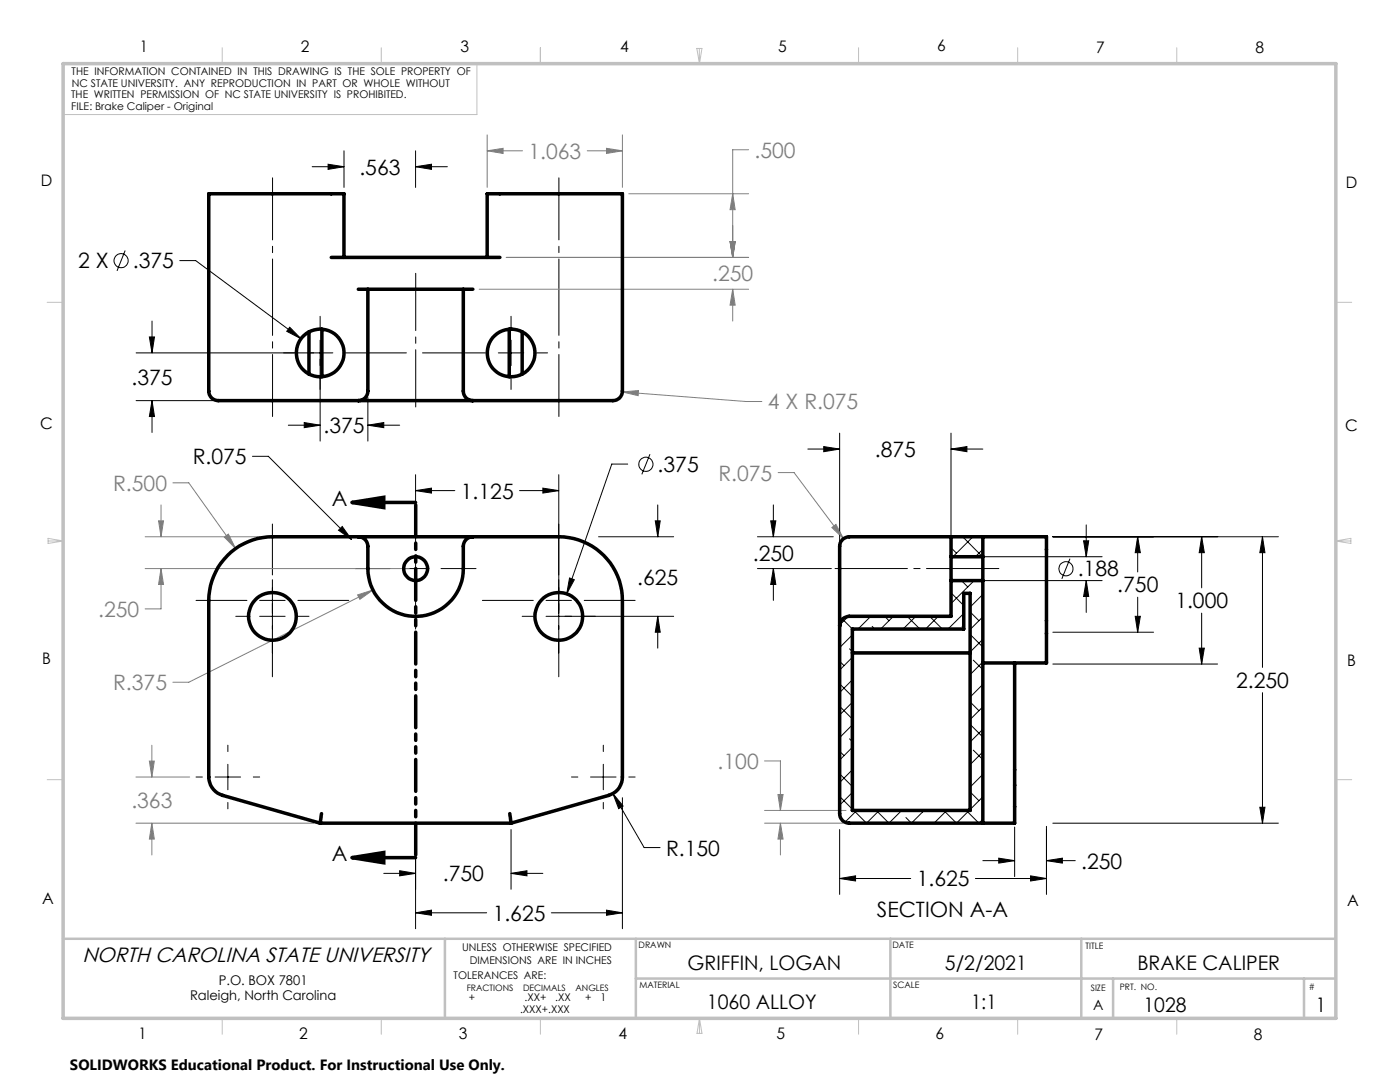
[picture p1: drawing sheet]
<svg xmlns="http://www.w3.org/2000/svg" width="279mm" height="216mm" viewBox="0 0 279 216" stroke-linecap="round" stroke-linejoin="round" font-family="sans-serif">
<g fill="none" stroke="#000" stroke-width=".2">
<path d="M62.3 33.3h6.4M65.5 32.8l3.2 .5-3.2 .5zM68.7 30.1v7.3M82.9 33.3l3.2-.5v1zM82.9 30.1v7.3M82.9 33.3h6.4M25 50l-1.6 4M35.9 52h3.2l21 15.6M27.2 70.4h39.2M27.2 79.9h25.9M29.8 67.2h1l-.5 3.2zM30.3 79.9l.5 3.2h-1z"/>
<path d="M30.3 64.1v6.3M30.3 79.9v6.4M57.8 65.3l2.3 2.3-2.9-1.5zM63.9 63.1v2.2M63.9 67.9v20.1M69 70.4h12.1M73.4 79.3v8.7M84.3 70.4h12.6M99.4 70.4h5.1M102 63.1v2.2M102 67.9v5.1M102 75.5v2.2"/>
<path d="M107.1 70.4h2.2M50.4 91.1h3.2l16.6 16.6M57.5 84.8h6.4M60.7 84.3l3.2 .5-3.2 .5zM73.4 84.8l3.2-.5v1zM73.4 84.8h6.4M82.9 97.9l3.2-.5v1zM82.9 94.7v5.8M82.9 97.9h7.9M103.7 97.9h7.8M108.3 97.4l3.2 .5-3.2 .5zM111.5 94.7v40.3"/>
<path d="M125.3 92.6h-3.2l-9 25.9M129.7 90.6l-1.6 4.1M161.2 89.6h6.4M164.4 89.1l3.2 .5-3.2 .5zM167.6 86.4v25.8M189.8 89.6l3.2-.5v1zM189.8 86.4v25.8M189.8 89.6h6.3M39.1 119.8h10.2M51.8 119.8h5.1M54.4 104.6v10.1M54.4 115.7v19.3"/>
<path d="M59.4 119.8h10.2M67.6 105.8l.7-.7 1.9 2.6zM70.9 113.5h7M80.4 113.5h5.1M82.9 101.4v7M82.9 110.9v5.1M82.9 118.5v7M88 113.5h7M96.3 119.8h10.1M109 119.8h5.1M113.7 115.3l.9 .4-1.5 2.8zM116.6 119.8h10.2"/>
<path d="M119.5 107.1h14.9M130.8 103.9h1l-.5 3.2zM131.3 100.8v6.3M151.2 113.5h14.7M151.2 107.1h15.1M153.8 103.9h1l-.5 3.2zM154.3 113.5l.5 3.1h-1zM154.3 100.8v6.3M154.3 113.5v6.3M191.1 115.9h28.9M191.1 111.1h28.9M210.1 107.1h45"/>
<path d="M213.5 111.5l-1.6 4M216.3 107.9h1l-.5 3.2zM216.8 115.9l.5 3.1h-1zM216.8 104.7v6.4M216.8 115.9v6.3M227 107.1l.6 3.2h-1zM227 107.1v7M227 119.2v7M239.8 107.1l.5 3.2h-1zM239.8 107.1v10.2M252 107.1l.4 3.2h-1zM252 107.1v26.1"/>
<path d="M47.1 123h2.2M51.8 123h5.1M59.4 123h2.3M104.2 123h2.2M131.3 123l.5 3.2h-1zM131.3 123v6.3M134.4 123h-25.4M210.1 132.5h32.9M210.1 126.2h20.1M226.6 123h1l-.6 3.2zM239.3 129.3h1l-.5 3.2zM239.8 122.3v10.2"/>
<path d="M252 138.2v26.1M39.1 155h1.3M42.9 155h5.1M45.5 148.7v1.3M45.5 152.5v5.1M50.6 155h1.2M114.1 155h1.2M117.9 155h5M120.4 148.7v1.3M120.4 152.5v5.1M122.3 158.3l2.1 2.5-.9 .6zM122.3 158.3l6.3 10.8h3.1"/>
<path d="M124.2 159.2v26.1M125.5 155h1.3M45.5 160.1v1.3M76.6 174.3h6.3M79.8 173.7l3.1 .6-3.1 .5zM82.9 165.5v19.8M102 174.3l3.2-.6v1.1zM102 165.5v11.9M102 174.3h6.3M120.4 160.1v1.3M167.6 175.3l3.1-.5v1zM167.6 165.5v13"/>
<path d="M167.6 175.3h14.2M194.7 175.3h14.1M196.1 171.7h6.4M199.3 171.2l3.2 .5-3.2 .5zM202.5 165v9.9M205.7 174.8l3.1 .5-3.1 .5zM208.8 171.7l3.2-.5v1zM208.8 164.9v13.6M208.8 171.7h5.8M210.1 164.3h45M251.4 161.1h1l-.4 3.2zM82.9 182.1l3.2-.5v1z"/>
<path d="M82.9 182.1h14.2M110 182.1h14.2M121 181.6l3.2 .5-3.2 .5z"/>
<circle cx="24.2" cy="52" r="1.41"/>
<circle cx="128.9" cy="92.6" r="1.41"/>
<circle cx="212.7" cy="113.5" r="1.4"/>
</g>
<path d="M70.2 100.3l6.4-1.1v2.1zM70.2 171.1l6.4-1v2.1z" fill="none" stroke="#000" stroke-width=".7" stroke-linecap="butt"/>
<g fill="none" stroke="#808080" stroke-width=".2">
<path d="M97.2 30.1l3.2-.5v1zM97.2 26.9v10.5M97.2 30.1h7.1M117.2 30.1h7M121 29.6l3.2 .5-3.2 .5zM124.2 26.9v10.5M125.5 38.7h23.9M146.2 38.7l.5 3.1h-1zM149.4 29.9h-3.2v21.5M95.6 57.7h53.8M101 51.4h48.4M145.7 48.2h1l-.5 3.2z"/>
<path d="M146.2 57.7l.5 3.2h-1zM146.2 57.7v6.4M124.2 78.2l3.2-.3v1.1zM124.2 78.2l24.7 1.9h3.1M34.5 96.3h3.2l9.3 13.2M155.3 94.3h3.2l9.8 13.2M29 113.5h52.7M29 107.1h24.1M31.6 103.9h1l-.5 3.2zM32.1 113.5l.5 3.1h-1zM32.1 113.5v8h-3.1M32.1 100.8v6.3"/>
<path d="M44.8 107.2l.8-.6 1.4 2.9zM71.4 118.7l3-1-2.6 1.9zM74.4 117.7l-36.7 18.4h-3.2M166 105.3l.8-.7 1.5 2.9zM27.1 155h10.8M29.8 151.9h1l-.5 3.1zM30.3 148.7v6.3M152.6 151.8h3.2v9.9M155.3 158.5h1l-.5 3.2zM27.1 164.3h35.5M30.3 164.3l.5 3.1h-1zM30.3 164.3v6.3"/>
<path d="M152.6 164.3h15.6M152.6 161.7h16.2M155.8 164.3l.5 3.1h-1zM155.8 164.3v6.3"/>
</g>
<path d="M83 81.2v-26.7" fill="none" stroke="#000" stroke-width=".2" stroke-dasharray="15.2 1.3 1.3 1.3" stroke-dashoffset="3.8"/>
<path d="M54.4 35.5v47.6M111.5 83.1v-47.6" fill="none" stroke="#000" stroke-width=".2" stroke-dasharray="15.2 1.3 1.3 1.3" stroke-dashoffset="2.9"/>
<path d="M199.3 113.4h-32.6" fill="none" stroke="#000" stroke-width=".2" stroke-dasharray="15.2 1.3 1.3 1.3" stroke-dashoffset=".8"/>
<path d="M70.2 100.3h12.7M70.2 171.1h12.7" fill="none" stroke="#000" stroke-width=".7"/>
<path d="M83 100.2v70.9" fill="none" stroke="#000" stroke-width=".7" stroke-dasharray="6.3 1.3 1.3 1.3 1.3 1.3" stroke-dashoffset="-.5"/>
<g fill="none" stroke="#c0c0c0" stroke-width=".2">
<path d="M44.3 9.5v3.2M76.1 9.5v3.2M95.2 12.7v10.2h-82.6M107.8 9.5v3.2M139.1 9.7h1l-.5 3zM139.6 9.7v3M171.3 9.5v3.2M203.1 9.5v3.2M234.8 9.5v3.2M9.4 60.3h3.2M266.6 60.3h3.2M9.6 108h3"/>
<path d="M9.6 107.4l3 .6-3 .4zM266.6 108h3M266.6 108l3-.6v1zM9.4 155.6h3.2M266.6 155.6h3.2M44.3 203.2v3.2M76.1 203.2v3.2M107.8 203.2v3.2M139.6 203.2v3M139.6 203.2l.5 3h-1zM171.3 203.2v3.2M203.1 203.2v3.2"/>
<path d="M234.8 203.2v3.2"/>
</g>
<path d="M12.6 187.3h254M88.8 187.3v15.9M126.9 187.3v15.9M126.9 195.3h139.7M177.7 187.3v15.9M215.8 187.3v15.9M222.1 195.3v7.9M260.2 195.3v7.9" fill="none" stroke="#c0c0c0" stroke-width=".5"/>
<path d="M12.6 12.7h254v190.5h-254z" fill="none" stroke="#c0c0c0" stroke-width=".7"/>
<g fill="#000">
<path d="M70.2 100.3l6.4-1.1v2.1zM70.2 171.1l6.4-1v2.1z"/>
<path d="M121 181.6l3.2 .5-3.2 .5zM82.9 182.1l3.2-.5v1zM79.8 173.7l3.1 .6-3.1 .5zM102 174.3l3.2-.6v1.1zM113.7 115.3l-.6 3.2 1.5-2.8zM131.3 123l.5 3.2h-1zM130.8 103.9h1l-.5 3.2zM108.3 97.4l3.2 .5-3.2 .5zM82.9 97.9l3.2-.5v1zM122.3 158.3l1.2 3.1 .9-.6zM68.3 105.1l-.7 .7 2.6 1.9zM82.9 33.3l3.2-.5v1zM65.5 32.8l3.2 .5-3.2 .5zM29.8 67.2h1l-.5 3.2zM30.3 79.9l.5 3.2h-1zM60.7 84.3l3.2 .5-3.2 .5zM73.4 84.8l3.2-.5v1zM57.8 65.3l-.6 .8 2.9 1.5zM251.4 161.1h1l-.4 3.2zM252 107.1l.4 3.2h-1zM205.7 174.8l3.1 .5-3.1 .5zM167.6 175.3l3.1-.5v1zM154.3 113.5l.5 3.1h-1zM153.8 103.9h1l-.5 3.2zM164.4 89.1l3.2 .5-3.2 .5zM189.8 89.6l3.2-.5v1zM239.3 129.3h1l-.5 3.2zM239.8 107.1l.5 3.2h-1zM226.6 123h1l-.6 3.2zM227 107.1l.6 3.2h-1zM208.8 171.7l3.2-.5v1zM199.3 171.2l3.2 .5-3.2 .5zM216.8 115.9l.5 3.1h-1zM216.3 107.9h1l-.5 3.2z"/>
</g>
<path d="M44.8 107.2l2.2 2.3-1.4-2.9zM71.4 118.7l.4 .9 2.6-1.9zM32.1 113.5l.5 3.1h-1zM31.6 103.9h1l-.5 3.2zM29.8 151.9h1l-.5 3.1zM30.3 164.3l.5 3.1h-1zM145.7 48.2h1l-.5 3.2zM146.2 57.7l.5 3.2h-1zM146.2 38.7l.5 3.1h-1zM145.7 48.2h1l-.5 3.2zM97.2 30.1l3.2-.5v1zM121 29.6l3.2 .5-3.2 .5zM124.2 78.2l3.2 .8v-1.1zM155.3 158.5h1l-.5 3.2zM155.8 164.3l.5 3.1h-1zM166 105.3l2.3 2.2-1.5-2.9z" fill="#808080"/>
<g fill="none" stroke="#000" stroke-width=".7">
<path d="M66.1 51.4h33.7M68.7 51.4v-12.7h-27v39.3a2.09 2.09 0 0 0 2.5 1.9h27.3M71.5 57.7h22.9M73.4 57.7v20.3a1.87 1.87 0 0 1-1.9 1.9M92.5 57.7v20.3a1.87 1.87 0 0 0 1.9 1.9M97.2 51.4v-12.7h27v39.3a2.05 2.05 0 0 1-2.5 1.9h-27.3M61.7 66.2v8.4M64.2 65.7v9.5M71.5 79.9h22.9M101.6 65.7v9.5M104.2 66.2v8.4M71.5 107.1a1.93 1.93 0 0 1 1.9 1.9v4.5a9.5 9.5 0 0 0 9.5 9.5 9.5 9.5 0 0 0 9.6-9.5v-4.5a1.93 1.93 0 0 1 1.9-1.9"/>
<path d="M189.8 115.9v7.1h-20.3a1.91 1.91 0 0 0-1.9 1.9M189.8 111.1v4.8M189.8 107.1v4M189.8 115.9h6.3M189.8 111.1h6.3M196.1 111.1v4.8M196.1 107.1v4M196.1 115.9v48.4M167.6 124.9v37.4a1.91 1.91 0 0 0 1.9 2h33v-32M167.6 124.9v-15.9a1.97 1.97 0 0 1 1.9-1.9h39.3v25.2h-12.7M170.1 130.3h23.5M170.1 125.5h22.2v-7.1h1.3v43.3h-23.5z"/>
<path d="M63.9 164.3l-19.5-5.6a3.8 3.8 0 0 1-2.7-3.7v-35.2a12.8 12.8 0 0 1 12.7-12.7h57.1a12.7 12.7 0 0 1 12.7 12.7v35.2a3.8 3.8 0 0 1-2.7 3.7l-19.5 5.6M63.9 164.3h38.1M64.2 162.3l-.3 2M101.7 162.3l.3 2"/>
<circle cx="63.9" cy="70.4" r="4.8"/>
<circle cx="102" cy="70.4" r="4.8"/>
<circle cx="82.9" cy="113.5" r="2.39"/>
<circle cx="54.4" cy="123" r="4.8"/>
<circle cx="111.5" cy="123" r="4.8"/>
</g>
<g fill="none" stroke="#000" stroke-width=".2">
<path d="M189.8 118.3l2.5 2.5M189.8 109.3l1.1 1.1M189.9 115.9l-.1 .1M191.9 115.9l1.2 1.2M192.1 107.1l4 4M194.2 107.1l-4 4M194.4 115.9l-4.6 4.5M196.1 118.6l-2.5 2.5M196.1 109.6l-1.4 1.5M167.6 136.5l2.5 2.5M167.6 132l.9 .8M168.1 123.5l2 2"/>
<path d="M169.3 123l-1.7 1.7M169.5 129.5l.6 .5M170.1 126.7l-2.5 2.5M170.1 131.2l-2.5 2.5M170.1 135.6l-2.5 2.6M173.8 123l-2.6 2.5M174.1 125l.5 .5M176.6 123l.8 .9M178.3 123l-2.5 2.5M181 123l2.6 2.5M182.8 123l-2.6 2.5M185.5 123l2.6 2.5"/>
<path d="M187.3 123l-2.6 2.5M192 125l.3 .3M192.3 122.4l-3.1 3.1M193.6 126.6l2.5 2.5M193.6 122.1l1.8 1.8M194.2 131.7l1.9 1.9M196.1 123.1l-2.5 2.5M196.1 127.6l-2.5 2.5M196.1 132.1l-2.5 2.5M196.1 136.6l-2.5 2.5M167.6 158.9l2.5 2.6M167.6 154.4l2.5 2.6"/>
<path d="M167.6 149.9l.9 .9M167.6 140.9l2.5 2.6M169.5 147.4l.6 .6M170.1 140.1l-2.5 2.6M170.1 144.6l-2.5 2.6M170.1 149.1l-2.5 2.6M170.1 153.6l-2.5 2.5M170.1 158.1l-2.5 2.6M193.6 158l1.8 1.8M193.6 144.5l2.5 2.6M193.6 140.1l1.8 1.7M194.2 149.7l1.9 1.9"/>
<path d="M196.1 141l-2.5 2.6M196.1 145.5l-2.5 2.6M196.1 150l-2.5 2.6M196.1 154.5l-2.5 2.6M196.1 159l-2.5 2.5M170.4 161.7l2.5 2.6 2.6-2.6M171 161.7l-2.4 2.4M174.9 161.7l2.5 2.6 2.6-2.6M183.9 161.7l.2 .3M184.4 161.7l-2.5 2.6-1.1-1.2M188.3 161.7l2.6 2.6 2.5-2.6M188.9 161.7l-2.5 2.6"/>
<path d="M192.8 161.7l2.6 2.6 .7-.8"/>
</g>
<g font-size="4.2">
<text x="71.7" y="34.9">.563</text>
<text x="15.6" y="53.6">2 X</text>
<text x="26.5" y="53.6">.375</text>
<text x="26.2" y="76.8">.375</text>
<text x="64.6" y="86.4">.375</text>
<text x="38.5" y="92.7">R.075</text>
<text x="131.2" y="94.2">.375</text>
<text x="174.6" y="91.2">.875</text>
<text x="66.2" y="101">A</text>
<text x="92" y="99.5">1.125</text>
<text x="150.2" y="111.9">.250</text>
<text x="127.2" y="116.6">.625</text>
<text x="215.1" y="115">.188</text>
<text x="223" y="118.2">.750</text>
<text x="234.6" y="121.4">1.000</text>
<text x="246.7" y="137.3">2.250</text>
<text x="66.2" y="171.9">A</text>
<text x="132.9" y="170.7">R.150</text>
<text x="215.8" y="173.3">.250</text>
<text x="88.4" y="175.8">.750</text>
<text x="183" y="176.9">1.625</text>
<text x="98.3" y="183.7">1.625</text>
<text x="175" y="183.1">SECTION A-A</text>
</g>
<g font-size="4.2" fill="#808080">
<text x="105.5" y="31.7">1.063</text>
<text x="150.6" y="31.5">.500</text>
<text x="142.1" y="56.1">.250</text>
<text x="153.3" y="81.7">4 X R.075</text>
<text x="143.4" y="95.9">R.075</text>
<text x="22.6" y="97.9">R.500</text>
<text x="19.6" y="123.1">.250</text>
<text x="22.6" y="137.7">R.375</text>
<text x="143.2" y="153.4">.100</text>
<text x="26.2" y="161.2">.363</text>
</g>
<text font-size="4.1" x="16.4" y="191.9">NORTH CAROLINA STATE UNIVERSITY</text>
<g font-size="4">
<text x="137.2" y="193.6">GRIFFIN, LOGAN</text>
<text x="188.6" y="193.6">5/2/2021</text>
<text x="227" y="193.5">BRAKE CALIPER</text>
<text x="141.1" y="201.4">1060 ALLOY</text>
<text x="193.8" y="201.4">1:1</text>
<text x="228.2" y="201.8">1028</text>
<text x="262.6" y="202">1</text>
</g>
<g font-size="3.2">
<text x="27.9" y="10.4">1</text>
<text x="60" y="10.4">2</text>
<text x="91.9" y="10.4">3</text>
<text x="123.8" y="10.4">4</text>
<text x="155.3" y="10.4">5</text>
<text x="187" y="10.3">6</text>
<text x="218.8" y="10.5">7</text>
<text x="250.6" y="10.5">8</text>
<text x="8.1" y="37.1">D</text>
<text x="268.6" y="37.5">D</text>
<text x="8" y="85.7">C</text>
<text x="268.5" y="86.1">C</text>
<text x="8.4" y="132.5">B</text>
<text x="268.9" y="132.9">B</text>
<text x="8.4" y="180.3">A</text>
<text x="268.9" y="180.7">A</text>
<text x="27.6" y="207.4">1</text>
<text x="59.7" y="207.4">2</text>
<text x="91.6" y="207.4">3</text>
<text x="123.5" y="207.4">4</text>
<text x="155" y="207.4">5</text>
<text x="186.7" y="207.3">6</text>
<text x="218.4" y="207.5">7</text>
<text x="250.3" y="207.5">8</text>
</g>
<text font-size="3" x="14" y="213.5">SOLIDWORKS Educational Product. For Instructional Use Only.</text>
<text font-size="2.8" x="218.1" y="201.5">A</text>
<g font-size="2.7">
<text x="43.6" y="196.4">P.O. BOX 7801</text>
<text x="37.9" y="199.4">Raleigh, North Carolina</text>
</g>
<g font-size="2.1">
<text x="14.3" y="14.9">THE INFORMATION CONTAINED IN THIS DRAWING IS THE SOLE PROPERTY OF</text>
<text x="14.3" y="17.3">NC STATE UNIVERSITY. ANY REPRODUCTION IN PART OR WHOLE WITHOUT</text>
<text x="14.2" y="19.6">THE WRITTEN PERMISSION OF NC STATE UNIVERSITY IS PROHIBITED.</text>
<text x="14.2" y="21.9">FILE: Brake Caliper - Original</text>
<text x="92.2" y="189.7">UNLESS OTHERWISE SPECIFIED</text>
<text x="90.5" y="195.3">TOLERANCES ARE:</text>
<text x="93.8" y="192.4">DIMENSIONS ARE IN INCHES</text>
<text x="93.6" y="199.7">+</text>
<text x="103.8" y="202.2">.XXX+.XXX</text>
<text x="104.7" y="199.7">.XX+</text>
<text x="110.8" y="199.7">.XX</text>
<text x="116.8" y="199.7">+</text>
<text x="119.8" y="199.7">1</text>
</g>
<g font-size="1.8">
<text x="127.4" y="189.3">DRAWN</text>
<text x="178.1" y="189.1">DATE</text>
<text x="216.6" y="189.4">TITLE</text>
<text x="93.1" y="197.7">FRACTIONS</text>
<text x="104.4" y="197.7">DECIMALS</text>
<text x="114.9" y="197.7">ANGLES</text>
<text x="127.6" y="197.1">MATERIAL</text>
<text x="178.2" y="197.1">SCALE</text>
<text x="217.7" y="197.8">SIZE</text>
<text x="223.5" y="197.6">PRT. NO.</text>
<text x="261.2" y="197.5">#</text>
</g>
</svg>
